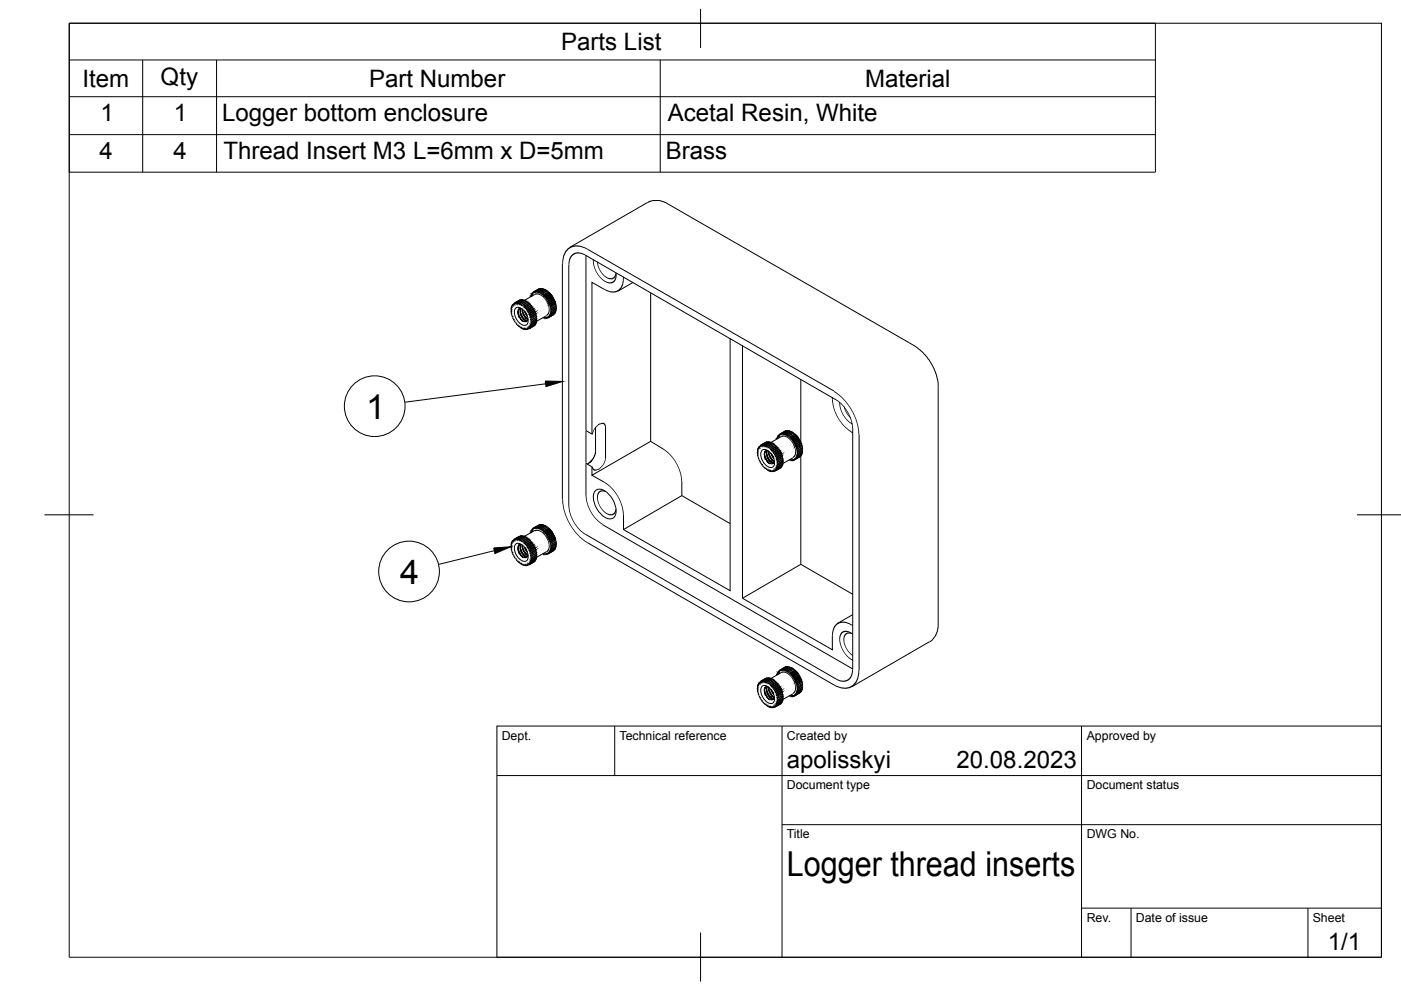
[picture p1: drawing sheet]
<svg xmlns="http://www.w3.org/2000/svg" width="297mm" height="210mm" viewBox="0 0 297 210" stroke-linecap="round" stroke-linejoin="round" font-family="sans-serif">
<g fill="none" stroke="#000" stroke-width=".21">
<path d="M14.7 4.9h230.3v31.6h-230.3zM14.7 4.9h278.2v198.1M14.7 4.9v198.1h278.2M14.7 12.7h230.3M30.3 12.7v23.8M45.9 12.7v23.8M140 12.7v23.8M148.5 1.9v8.3M14.7 20.5h230.3M14.7 28.5h230.3M119.2 55.9v50M119.3 55.9a3.3 3.3 0 0 1 2.9-3.8l1.5 .3 .9 .5 52.2 30"/>
<path d="M120.6 56.1v51.1M120.6 56.1a2.14 2.14 0 0 1 1.1-2.2 2.14 2.14 0 0 1 2.4 .2l53.1 30.7a7.8 7.8 0 0 1 3.6 6.1M120.8 52.4l16.6-9.5a4.3 4.3 0 0 1 4.3 .4l52.2 30 1.3 1 1.8 2.1 1.1 1.8 .8 2.8v51.3a4.1 4.1 0 0 1-1.9 3.8l-16.5 9.5M124.2 54.1v37.2l1.3 .7v-32.1l2.7 1.5a2.41 2.41 0 0 0 2.8 .3 2.41 2.41 0 0 0 1.2-2.6M125.8 55a5.2 5.2 0 0 0 3.2 4.9 1.56 1.56 0 0 0 1.6-2.1M126.7 55.5a3.8 3.8 0 0 0 2.9 3.6 1.13 1.13 0 0 0 1-1.2M132.2 58.7v.4M134.2 59.9l-3.2 1.8M108.3 65.4l.2 .1h-.2h.1M108.3 66.3l.2 .2-.1 .1 .1-.1M108.4 65.9l.1 .2-.2 .1 .1-.1M108.4 65.7l.1 .2h-.2l.1-.1"/>
<path d="M108.4 66.3h.1M108.4 65l.1 .3h-.2l.2-.1M108.4 66.6l.2 .2-.1 .1M108.4 65.3v.1M108.4 66.6l.1 .1M108.5 65.1h.1M108.5 64.9l.1 .2-.2-.1M108.5 67l.2 .2h-.1M108.5 65h-.1M108.5 66.9l.1 .1M108.6 64.6l.1 .3-.2-.1 .2-.1M108.6 64.8v.1"/>
<path d="M108.7 67.4l.1 .1-.1 .2M108.7 67.3v.1M108.7 64.4l.1 .3-.1-.1 .1-.1M108.8 67.6l.1 .1M108.8 67.7h.2l-.1 .3M108.9 64.5h-.1M109 68v.1M109 68.1h.2l.1 .3M109.1 64.4h-.1M109.2 65.5a1.29 1.29 0 0 1 2 .5 2.59 2.59 0 0 1 .6 2.7 1.29 1.29 0 0 1-2-.6 2.59 2.59 0 0 1-.6-2.6zM109.2 68.4h.2l.1 .3M109.3 64.3h-.1"/>
<path d="M109.4 68.7h.2v.2M109.5 64.3h.1M109.7 68.9v.1M109.7 69l.1-.1 .1 .3M109.7 64.3h.1M109.8 66.1l.3 1 .4 .6 .5 .5M109.9 69.1l.1 .1M109.9 69.2l.2-.1 .2 .3M109.9 69.2h.2M110 64.3v.1M110.1 67.3l-.3-.7a1.11 1.11 0 0 1 .4-1.1h-.1a1.86 1.86 0 0 0 .7 2.5l.1 .1M110.1 63.7l-1.3 .7 .2 .2v-.2"/>
<path d="M110.2 63.7h-.1M110.2 64.4l.1 .1M110.3 65.8v.5l.4 .8 .8 .9M110.3 63.6l-1.1 .7v.2l-.2-.2 1.2-.6M110.3 69.4l.1 .2M110.4 63.6l-.1 .1M110.5 69.5v.1M110.5 64.6h.1M110.5 63.5l-1.1 .7v.2l-.2-.2 1.2-.6M110.5 69.6l.1-.2 .1 .3M110.6 69.5l-.1 .1M110.6 63.6h.1"/>
<path d="M110.7 65.5a.57 .57 0 0 0-.9 .5 2 2 0 0 0 1.8 2.2l.3-.6M110.7 65.5v.6l.2 .6a1.52 1.52 0 0 0 1.1 1M110.7 69.7h.1M110.8 65.5l.3 1.3 .9 .9h-.1a2.37 2.37 0 0 1-1.1-2.2zM110.8 63.5l-1.1 .7v.2l-.2-.2 1.1-.7 .1 .1M110.8 64.7l.1 .1M110.8 63.6h.1M110.9 69.7l-.1 .1 .1-.2 .1 .3M111 69.8h.1M111 64.9l.1 .1M111.1 63.7h.1M111.1 63.6l-1.3 .8v-.2l1.1-.7v.2"/>
<path d="M111.2 65.9l.7 1.3M111.2 63.7l2.2-1.3a2.24 2.24 0 0 1 2.5 1.5 2.24 2.24 0 0 1 0 2.9M111.2 69.8l-.2 .1M111.3 66.1l.5 .9M111.3 65.2l.1 .1M111.3 69.8l-.2-.2-.1 .3M111.3 63.8h.1M111.4 63.7l-1.3 .8-.1-.2 1.1-.7 .1 .2M111.4 66.3l.3 .4M111.4 69.9v-.2l.1 .2M111.5 69.9v-.2l.3 .2M111.5 69.9h.2"/>
<path d="M111.6 65.5h.1M111.6 69.9h-.1M111.7 63.9l-1.4 .7v-.2l1.1-.7 .1 .2M111.8 65.8h.1M111.8 64.1l-.1-.2-1.2 .6 .1 .3 .2-.1M111.8 69.8h-.1M111.9 68a1.76 1.76 0 0 1-1.6-1.6l.1-1-.1 .2v1.1l.8 1.1 .7 .3M111.9 64l-1.1 .7M111.9 64.1h.1M112 69.8l-.2-.2v.3M112 69.8l-.2 .1M112 66.1v.1"/>
<path d="M112 69.7v.1M112 66.1v.2l.2 .1 1.1-.7-.2-.1-1.1 .7M112.1 64.3h.1M112.2 66.4v.1M112.2 69.6h-.1M112.2 64.2l-1.3 .8v-.3l1.1-.7v.3M112.3 64.5l-.1-.2-1.1 .7v.2l1.4-.8-1.4 .8M112.3 66.8h.1M112.4 69.4l-.1 .1M112.4 66.8l-.1 .2 .2 .1 1.2-.7-.3-.1-1.1 .7M112.4 64.5l.1 .1M112.5 67.1v.1"/>
<path d="M112.5 69.2v.1M112.6 64.8l-.1-.3-1.1 .7v.3l1.3-.7-1.3 .7M112.6 62.7v.2M112.6 62.9l-.1 .1M112.6 67.4v.1M112.6 69v.1M112.6 62.6v.1M112.6 62.4l.2 .3-.2-.1 .1-.1M112.6 67.8l.1 .1M112.6 68.7v.1M112.7 64.8v.1M112.7 68.1v.1"/>
<path d="M112.7 68.4v.1M112.7 65v-.2l-1.1 .7v.2l1.3-.7-1.3 .7M112.7 62.4h.1M112.8 62.2l.2-.1v.2zM112.8 62.2l.1 .3-.3-.2h.2M112.9 62.2h-.1M112.9 65.1v.1M113 65.4v-.3l-1.2 .9 .2 .1 1.1-.7-1.3 .6M113 62v.1M113.1 65.4v.1M113.1 65.6l.1-.1-1.2 .6M113.2 61.9v.1"/>
<path d="M113.3 65.7v.1M113.3 68.9l-.1 .1M113.3 69l-1.2 .7-.1-.2v.3l1.1-.7M113.3 66l.1-.2-1.2 .7-.1 .1 .3 .1 1.1-.6-.2-.1-1.2 .6M113.4 66.3l.2-.2-1.2 .7M113.4 66.1l.1 .1M113.4 61.9h.1M113.5 68.8h-.1M113.5 68.8l-1.2 .7-.2-.1 .1 .3 1.2-.7-.1-.1M113.6 68.6v-.1l.1 .1-1.2 .7M113.6 66.6h.1l-1.3 .7 .2 .1 1.1-.6-.1-.2-1.2 .7M113.6 66.4v.1"/>
<path d="M113.7 68.7l-1.2 .7-.2-.2 .1 .3 1.1-.7M113.7 67.3l.1 .2-1.1 .7-.1-.3M113.7 66.8v.1M113.7 61.8h-.1M113.7 68.3v.1M113.7 68.4l-1.1 .7-.2-.1 .1 .3M113.7 66.9l-1.2 .8 .1 .1 1.2-.6-.1-.2M113.7 67.9l.1 .2-1.2 .7M113.7 67.1l.1 .1M113.7 68.1h.1M113.8 67.4v.1M113.8 67.8h.1"/>
<path d="M113.8 68.2l-1.2 .6h-.1l.1 .2 1.1-.7M113.8 67.9l-1.2 .6v.3M113.8 67.6l-1.2 .7 .1 .1 1.1-.6-.1-.1M113.8 67.2l-1.2 .7M113.9 61.8h.1M114.1 61.9h.1M114.2 61.2l-1.1 .7v.3l-.1-.2 .1-.1M114.3 61.3v.1M114.4 62h.1M114.5 61.1l-1.2 .7 .1 .3-.3-.2 1.2-.7M114.5 61.3h.1M114.7 62.1v.1"/>
<path d="M114.8 61.1l-1.1 .7 .1 .2v-.2l1.2-.7M114.8 61.1l-1.2 .7v.3l-.2-.3 1.2-.6M114.8 61.1v.1M114.8 61.2h-.1M114.9 62.3h.1M115 61.2v.1M115 61.1l-1.1 .7 .2 .3v-.3l1.2-.6M115 61.1l.1 .1M115.1 67.3l.1 .1M115.1 67.3h.1M115.2 62.5l.1 .1M115.2 61.3h.1"/>
<path d="M115.3 67.4v-.2l.1 .3M115.4 67.4h.1M115.5 62.7v.1M115.5 61.4h.1M115.5 61.3l-1.3 .9v-.3l1.1-.7v.2M115.6 67.4l-.1 .1v-.3l.2 .3M115.7 63l.1 .1M115.7 67.4h.1M115.8 61.5v.1M115.8 61.4l-1.3 .8-.1-.2 1.2-.7 .1 .2M115.9 67.4l-.1 .1v-.3l.1 .3M115.9 63.3l.1 .1"/>
<path d="M115.9 67.2l.2 .2-.2 .1zM115.9 66.9l-2.1 1.2M115.9 67.4h.1M116 61.6l-1.2 .8-.1-.2 1.2-.7v.2M116 61.7h.1M116.1 63.6l.1 .1M116.2 67.3h-.1M116.3 61.9l.1 .1M116.3 64h.1M116.3 67.1v.1M116.4 61.8l-1.4 .8v-.3l1.1-.6 .1 .2M116.4 62.2l-1.1 .6v-.2l1.1-.7v.3l.2-.1-1.3 .7"/>
<path d="M116.5 64.3v.1M116.5 67h.1M116.6 62.1v.1M116.6 64.6l.1 .1M116.6 66.8h.1M116.7 62.4l-1.2 .6v-.2l1.2-.6v.2l.2-.1-1.4 .7M116.7 65v.1M116.7 66.5v.1M116.8 65.3v.1M116.8 66.3v.1M116.8 62.4l.1 .1M116.8 65.7v.1"/>
<path d="M116.8 66v.1M116.9 62.7l-1.1 .6v-.2l1.2-.7-.1 .3h.2l-1.3 .6M117 62.7l.1 .1M117.1 62.9l-1.2 .7 1.2-.8 .2 .2-1.4 .6M117.2 63l.1 .1M117.3 63.3l-1.2 .6 .1-.1 1.2-.7-.1 .2h.2l-1.1 .7-.3-.1M117.4 63.4l.1 .1M117.4 66.6h.1M117.5 63.6l-1.2 .7 .1-.2 1.1-.7v.2l.1 .1-1.1 .7-.2-.1M117.5 66.6l-1.1 .7-.3-.1 .1 .2 1.1-.7M117.6 63.7v.1M117.6 66.4h.1"/>
<path d="M117.6 63.9l-1.2 .6 .1-.1 1.2-.6-.1 .1 .2 .1-1.2 .7-.2-.2M117.6 66.3l.1 .1-1.2 .7-.1-.3 .2 .1 1.2-.6M117.6 66.5l-1.1 .7-.2-.2 .1 .2 1.1-.6M117.7 64.3l-1.2 .6 1.3-.8-.1 .2 .2 .1-1.1 .6-.3-.1M117.7 64.1h.1M117.7 66.2h.1M117.8 64.4v.1M117.8 66h.1M117.9 66.1l-1.2 .6-.2-.1 .2 .3 1.1-.8M117.9 64.9l.1 .1-1.1 .7-.2-.2 1.3-.6M117.9 65.2l.2 .2-1.2 .7-.2-.2 1.4-.7M117.9 64.4l-1.3 .8 .2 .2 1.2-.7-.2-.2"/>
<path d="M117.9 64.7v.1M117.9 65.7v.1M117.9 65.1v.1M117.9 65.4v.1M118 65.8l-1.2 .7-.2-.1 .2 .2 1.1-.7M118 65.5l-1.3 .6 .2 .3 1.1-.7-.1-.2M138 62.1v31.5l-12.5 7.2v-1.8l-1.3-.8M154.8 71.7v53.5l-22.6-12.9v-3.2M157.4 73.3v53.5l19.1 11v-3.1M115.7 81.4l-29.8 3.9M124.2 91.5v6.6M124.2 98.2v6.9"/>
<path d="M124.3 98.1v.1M124.3 91.4v.1M125.6 99a.67 .67 0 0 0 .4 .6 .67 .67 0 0 0 .7-.1M126.3 90.5v5.6l-.7 1.5-1.1 .8M126.8 90.2a2.77 2.77 0 0 0-1.2 1.9M127.2 89.8l-.4 .3M127.2 99.3l-.4 .3M127.2 89.9l.4-.1 .6 .1 .2 .7M128.4 97.2a2.75 2.75 0 0 1-1.2 2.1M128.4 90.5v6.7M138 93.6a12 12 0 0 1 5.1 4.1 8.5 8.5 0 0 1 1.4 4.3l.1 3.1 10.2 5.9M160.6 95.4l.1 .3h-.1v-.1"/>
<path d="M160.6 95.8l.1 .2h-.2l.1-.1M160.6 96.1l.1 .2-.1 .1v-.1M160.6 96.4l.1 .2-.1 .1 .1-.1M160.6 96.1v.1M160.6 95.8h.1M160.6 96.4v.1M160.6 95.2l.1 .2h-.1M160.6 96.8l.2 .2h-.1M160.6 95.5v.1M160.7 96.7v.1M160.7 95.2v.1M160.7 94.9l.1 .3-.1-.1"/>
<path d="M160.7 97.1l.2 .2-.1 .1M160.7 95.3l-.1 .1M160.8 97.1v.1M160.8 94.8l.2 .2-.3-.1M160.8 95h.1M160.9 97.5l.2 .1-.1 .1M160.9 94.8l-.2 .1M160.9 97.4v.1M161 94.8h-.1M161 94.6l.1 .2-.2-.1zM161 97.8l.2 .1-.1 .2M161.1 94.6v.1"/>
<path d="M161.2 98.1l.1 .1M161.2 94.4v.3l-.1-.1 .1-.1M161.2 98.2h.2v.2M161.3 94.5v.1M161.4 98.6l.3-.1-.1 .2M161.4 98.4l.1 .1M161.5 95.6a1.29 1.29 0 0 1 2 .6 2.59 2.59 0 0 1 .6 2.6 1.29 1.29 0 0 1-2.1-.5 2.59 2.59 0 0 1-.5-2.7zM161.5 94.5h.1M161.7 98.8h.1v.3M161.7 98.7v.1M161.8 94.4h-.1M161.9 99l.1 .1"/>
<path d="M161.9 99.1h.2l.1 .2M162 94.4h.1M162.1 96.2l.2 1 .5 .7 .5 .4M162.2 99.3h.1M162.2 99.3l.1-.1 .2 .3M162.2 94.5h.1M162.3 95.6l-.2 .3v1l.2 .5M162.3 93.8l-1.1 .6M162.3 99.2l-.1 .1M162.4 97.4l.5 .6a.75 .75 0 0 0 1.1 .1l.1-.3M162.4 95.5l-.1 .2a1.92 1.92 0 0 0 .5 2.4l.3 .1M162.4 93.8l-1.2 .6"/>
<path d="M162.4 93.8v.1M162.5 94.6h.1M162.6 95.9v.5l.2 .6 .5 .7 .4 .4M162.6 93.7l-1.2 .6v.3l-.2-.2M162.6 99.5l-.1 .1 .1-.2 .1 .3M162.6 93.8h.1M162.7 99.7h.1M162.7 94.7h.1M162.8 93.7l-1.1 .6v.3l-.2-.3 1.1-.6h.1M162.8 99.7v.1v-.2l.1 .2M162.9 93.7l-.1 .1M162.9 95.6a.57 .57 0 0 0-.9 .5l.4 1.3"/>
<path d="M162.9 95.6v.3a2.43 2.43 0 0 0 1.3 2M163 99.8v.1M163 95.6a2.25 2.25 0 0 0 1.2 2.2l-.9-1-.3-1.1M163 93.7l-1.1 .6v.3l-.2-.3 1.1-.6h.1M163 94.9h.1M163.1 93.8h.1M163.2 99.8l-.2 .1 .1-.2 .2 .2M163.3 93.7l-1.2 .9-.1-.3 1.1-.6 .1 .1M163.3 95.1h.1M163.3 93.8h.1M163.4 96l.7 1.3M163.4 99.9l-.1 .1 .1-.2 .1 .2"/>
<path d="M163.4 93.8l2.2-1.2a2.24 2.24 0 0 1 2.6 1.4 2.24 2.24 0 0 1 0 3M163.5 100h.1M163.5 96.2l.5 .9M163.5 95.3l.1 .1M163.6 93.9h.1M163.6 93.8l-1.3 .9-.1-.3 1.2-.7v.2M163.7 96.4l.2 .5M163.7 94v-.2l-1.2 .7 .1 .3 1.3-.8M163.7 99.9l-.2 .1M163.8 95.6l.1 .1M163.8 100h-.1M163.8 94l.1 .1"/>
<path d="M163.9 99.9l-.1 .1M164 95.9l.1 .1M164 94.2l-.1-.2-1.1 .7v.2l1.3-.7 .1 .1M164 99.8l.2 .1-.2 .1zM164 96.1l1.4-.6-1.2 .7M164 100h.1M164.1 98.1h-.3l-.4-.2-.5-.6a1.98 1.98 0 0 1-.2-1.8l-.2 .3v.7l.3 .7 .6 .8 .6 .2M164.2 96.2l.1 .1M164.2 99.9h.1M164.4 94.3l-1.3 .8v-.3l1.1-.6 .1 .2M164.4 94.4l.1 .1M164.4 96.5l.1 .1"/>
<path d="M164.4 99.7v.1M164.5 96.6l-.1 .2 .2 .1 1.1-.7-.1-.1-1.2 .7M164.5 94.7v-.3l-1.1 .7v.2l1.3-.7-1.3 .7M164.6 96.9v.1M164.6 99.6h.1M164.6 94.6l.1 .1M164.7 97.2v.1M164.7 99.4h.1M164.8 99.2h-.2l.1 .2M164.8 94.9l-.1-.2-1.1 .6v.3l1.4-.8-1.4 .8M164.8 92.8l.1 .2M164.8 93v.1"/>
<path d="M164.8 97.6v.1M164.8 99.1v.1M164.9 92.8h-.1M164.9 92.9l-.1 .1M164.9 92.6l.1 .2-.2-.1 .2-.1M164.9 92.5l.1-.1 .1 .2zM164.9 97.9v.1M164.9 98.9h.1M164.9 94.9l.1 .1M164.9 98.3v.1M164.9 98.6v.1M165 95.2v-.3l-1.1 .7v.3l1.2-.7"/>
<path d="M165 92.5l-.1 .1M165.1 92.3v.1M165.1 95.2l.1 .1M165.1 95.2l-1.2 .7M165.2 95.5v-.2l-1.2 .6 .2 .3M165.3 92.2l-.3 .1 .2 .2-.1-.3M165.3 95.5l.1 .1M165.4 95.8l.1-.2-1.2 .7-.1 .1 .3 .1 1.1-.6-.2-.1-1.2 .6M165.5 92.1h-.1M165.5 99.1l.1 .1-1.1 .6-.1-.3 .1 .2M165.5 95.9l.1 .1M165.6 99.2l-1.2 .6-.2-.1 .1 .2 1.1-.7"/>
<path d="M165.6 96.1v-.2l-1.1 .7M165.6 96.4l.2-.1-1.3 .8 .2 .1 1.2-.7-.3-.1-1.1 .7M165.7 96.2v.1M165.7 92h-.1M165.7 98.9v.1M165.7 99l-1.2 .7M165.8 96.8l.1-.2-1.3 .9 .2 .1 1.2-.6-.2-.2-1.2 .7M165.8 98.7h.1l-1.2 .7M165.8 96.6v.1M165.8 98.7v.1M165.9 98.8l-1.2 .7-.2-.2 .1 .3 1.1-.7M165.9 97.1l.2 .2-1.2 .7"/>
<path d="M165.9 96.9v.1M165.9 92h.1M165.9 98.5h.1M166 97l-1.3 .7 .2 .3M166 98.6l-1.2 .6M166 97.3h.1M166 98.2v.1M166 97.6v.1M166 97.9v.1M166.1 98.3l-1.2 .7-.2-.1 .2 .3 1.1-.7-.1-.1M166.1 98l-1.1 .7h-.3l.2 .2 1.2-.7-.1-.1M166.1 97.7l-1.3 .7 .2 .2 1.1-.7-.1-.1"/>
<path d="M166.1 97.4l-1.3 .7 .2 .2 1.1-.7-.2-.1M166.1 92h.1M166.4 92h.1M166.5 91.4l-1.1 .6v.3l-.2-.2 .2-.1M166.6 91.4h-.1M166.6 92.1h.1M166.7 91.3l-1.1 .7v.2l-.2-.2 1.2-.6M166.8 91.3h-.1M166.9 92.2l.1 .1M167 91.3l-1.1 .7 .2 .1v-.1l1.1-.7M167 91.3l-1.2 .7v.1l-.2-.1 1.2-.6M167 91.3l.1 .1"/>
<path d="M167 91.3h.1M167.2 92.4v.1M167.2 91.3h.1M167.3 97.5l.1 .1M167.4 97.5h.1M167.4 92.6l.1 .1M167.5 91.3v.1M167.5 91.3l-1.2 .7-.1 .2-.1-.2 1.1-.7 .1 .1M167.6 91.5l-.1-.1-1.1 .6 .1 .3 .1-.3 1.2-.5M167.6 97.6l-.1-.2 .2 .2M167.6 97.5h.1M167.7 92.9h.1"/>
<path d="M167.7 91.4l.1 .1M167.8 97.6v-.2l.1 .2M167.9 93.1l.1 .1M168 97.5h-.1M168 91.6h.1M168 91.5l-1.3 .9v-.3l1.1-.6 .1 .1M168.1 97.6h-.1v-.2l.2 .2M168.2 93.4v.1M168.2 97.4l.1 .2h-.1zM168.2 97l-2.1 1.2M168.2 97.5h-.1M168.3 91.7l-1.3 .9-.1-.3 1.2-.7 .1 .2"/>
<path d="M168.3 91.7v.1M168.3 91.8l-1.1 .7v.2l1.4-.7M168.3 91.8l.1 .2M168.4 93.8h.1M168.4 97.4h-.1M168.5 92h.1M168.6 94.1v.1M168.6 97.3h-.1M168.7 92.3l-1.2 .6v-.3l1.1-.6 .1 .3 .2-.1-1.4 .7M168.7 94.4l.1 .1M168.7 97.1v.1M168.8 92.2l.1 .1"/>
<path d="M168.9 94.8v.1M168.9 96.9l-.1 .1M168.9 92.5l-1.1 .6v-.2l1.1-.6v.2h.2l-1.3 .6M169 95.1v.1M169 96.7l-.1 .1M169 95.5v.1M169 96.4v.1M169 92.5h.1M169.1 95.8v.1M169.1 96.1v.1M169.1 92.8l-1.1 .7v-.3l1.2-.6-.1 .2h.3l-1.4 .7M169.3 92.8h.1"/>
<path d="M169.4 93.1l-1.2 .6 1.2-.8 .1 .2-1.3 .6M169.5 93.1v.1M169.5 93.4l-1.2 .7 .1-.3 1.2-.6-.1 .2 .2 .1M169.7 93.4v.1M169.7 96.6h-.1M169.7 93.7l-1.2 .6 1.3-.7-.1 .1 .2 .1-1.1 .7-.3-.2M169.7 96.8l-1.2 .6-.2-.1 .1 .3 1.1-.7M169.7 93.5l-1.4 .6M169.8 80.4v13.3M169.8 96.6v23M169.8 93.8l.1 .1M169.8 96.4v.1"/>
<path d="M169.9 94l-1.2 .7 1.3-.8-.1 .1 .1 .2-1.1 .6-.2-.1M169.9 96.6l-1.2 .7-.2-.2 .1 .3 1.2-.7M170 94.3l-1.2 .7 1.2-.8v.1l.1 .2-1.1 .7-.2-.2M170 94.1v.1M170 96.2l-.1 .1M170 96.4l-1.1 .6h-.2l.1 .2 1.2-.7-.1-.1M170 95.9l.1 .2-1.1 .7-.1-.3 1.3-.6M170 96.3v.1M170.1 94.5v.1M170.1 96l-.1 .1M170.1 96.2l-1.2 .7-.1-.1 .1 .2 1.1-.6M170.1 94.6l-1.2 .7 .1 .2 1.2-.7-.2-.1"/>
<path d="M170.1 95l.1 .2M170.1 94.8v.1M170.1 95.7v.1M170.2 95.1v.1M170.2 95.4v.1M170.2 94.9l-1.3 .8 .2 .2 1.1-.7M170.2 95.3l-1.3 .6 .2 .3 1.1-.7-.1-.2M170.2 95.6l-1.3 .7 .1 .2 1.2-.6-.1-.2M176.5 84.3v.4M176.5 84.7a8.7 8.7 0 0 0 4 6.8M176.8 83a11.6 11.6 0 0 1 5.3 9.1M178 85.2a5.3 5.3 0 0 0 2.8 4.7"/>
<path d="M179 86.2l.5 1.3 .9 1.1M180.5 91.5l.3 .3M180.8 90.9v51M182.1 92.1v50.1M9.4 109.1h10.4M104.8 116.8l-11.7 2.8M108.3 115.4l.2 .2h-.2l.1-.1M108.3 116l.2 .2-.2 .1 .1-.1M108.3 116.3l.2 .2-.1 .1 .1-.1M108.4 116v.1M108.4 115.7l.1 .2h-.2l.1-.1M108.4 116.3v.1"/>
<path d="M108.4 115.1l.1 .2h-.2l.2-.1M108.4 116.7l.2 .2h-.1M108.4 115.4h.1M108.4 116.6l.1 .1M108.5 115.1v.1M108.5 114.9l.1 .3-.2-.1M108.5 117l.2 .2-.1 .2M108.5 115l-.1 .1M108.5 117l.1 .1M108.6 114.7l.1 .2-.2-.1 .2-.1M108.6 114.9h.1M108.7 117.4l.1 .1-.1 .2"/>
<path d="M108.7 117.3v.1M108.7 114.5l.1 .2h-.1l.1-.1M108.8 117.7l.1 .1M108.8 117.8l.2 .1-.1 .1M108.9 114.5l-.1 .1M109 118v.1M109 118.1h.2l.1 .3M109.1 114.4l-.1 .1M109.2 115.5a1.29 1.29 0 0 1 2 .5 2.59 2.59 0 0 1 .6 2.7 1.29 1.29 0 0 1-2-.5 2.59 2.59 0 0 1-.6-2.7zM109.2 118.5h.2l.1 .2M109.3 114.4h-.1M109.4 118.7h.2v.3"/>
<path d="M109.5 114.3h.1M109.7 118.9v.1M109.7 119.1l.1-.1 .1 .2M109.7 114.3h.1M109.8 116.1l.4 1.2 .8 .9M109.9 119.2h.1M110 114.4h.1M110.1 117.4l-.3-.8a.92 .92 0 0 1 .4-1.1l-.1 .1a1.95 1.95 0 0 0 .6 2.4l.2 .2M110.1 113.7l-1.3 .8 .2 .2v-.3M110.1 119.2l-.2 .1 .2-.2 .1 .3M110.2 113.7l-.1 .1M110.2 119.4h.1"/>
<path d="M110.2 114.5h.1M110.3 115.8v.5l.4 .8 .8 .9M110.3 113.6l-1.1 .7v.3l-.2-.3 1.2-.6M110.3 119.4v.1v-.1l.1 .2M110.4 113.7h-.1M110.5 119.6h.1M110.5 114.6h.1M110.5 113.6l-1.1 .6v.3l-.2-.2 1.2-.7M110.5 119.6l.1-.1 .1 .2M110.6 119.6h-.1M110.6 113.6h.1M110.7 115.5a.57 .57 0 0 0-.9 .5 2 2 0 0 0 1.8 2.2l.3-.5"/>
<path d="M110.7 115.5v.6l.2 .6a1.45 1.45 0 0 0 1.1 1.1M110.7 119.7h.1M110.8 115.6l.3 1.3 .9 .9-.1-.1a2.37 2.37 0 0 1-1.1-2.1zM110.8 113.6l-1.1 .6v.3l-.2-.3 1.1-.6h.1M110.8 114.8h.1M110.8 113.7h.1M110.9 119.7l-.1 .1 .1-.2 .1 .3M111 119.8h.1M111 115h.1M111.1 113.7h.1M111.1 113.6l-1.3 .9v-.3l1.1-.6v.1M111.2 116l.7 1.2"/>
<path d="M111.2 119.8l-.2 .1M111.3 116.1l.5 1M111.3 115.2l.1 .1M111.3 119.9l-.2-.2-.1 .2M111.3 113.8h.1M111.4 113.7l-1.3 .9-.1-.3 1.1-.7 .1 .2M111.4 116.3l.3 .5M111.4 119.9v.1v-.3l.1 .3M111.6 115.5v.1M111.6 119.9h-.1M111.7 114l-1.4 .7v-.3l1.1-.6 .1 .2M111.7 119.9l-.2 .1"/>
<path d="M111.8 115.8v.1M111.8 114.1l-.1-.2-1.2 .7 .1 .2 .2-.1M111.8 119.9l-.3-.2v.3M111.8 119.6l.2 .2-.2 .1zM111.8 119.8l-.1 .1M111.9 118a1.75 1.75 0 0 1-1.6-1.7l.1-.9-.1 .7a2.21 2.21 0 0 0 1.5 2M111.9 114.1l-1.1 .6M111.9 114.1h.1M112 116.1v.1M112 119.8h.1M112 116.2v.1l.2 .1 1.1-.6-.2-.1-1.1 .6M112.1 114.3l.1 .1"/>
<path d="M112.2 116.4v.1M112.2 119.6l-.1 .1M112.2 114.2l-1.3 .8v-.3l1.1-.6v.2M112.3 114.6l-.1-.3-1.1 .7v.2l1.4-.7-1.4 .7M112.3 116.8l.1 .1M112.4 119.5h-.1M112.4 116.9l-.1 .1 .2 .1 1.2-.6-.3-.2-1.1 .7M112.4 114.5l.1 .1M112.5 117.1v.1M112.5 119.3h.1M112.6 114.8l-.1-.2-1.1 .6v.3l1.3-.7-1.3 .7M112.6 112.7v.3"/>
<path d="M112.6 113l-.1 .1M112.6 117.5v.1M112.6 119v.1M112.6 112.7v.1M112.6 112.5l.2 .2-.2-.1h.1M112.6 117.8l.1 .1M112.6 118.8h.1M112.7 114.8v.1M112.7 118.2h.1M112.7 118.5v.1M112.7 115.1v-.2l-1.1 .6v.3h.2l1.1-.7-1.3 .7M112.8 112.2l.2-.1v.3z"/>
<path d="M112.8 112.3l.1 .2h-.3l.2-.1M112.9 112.3l-.1 .1M112.9 115.1v.1M113 115.4v-.2l-1.1 .6-.1 .3 1.3-.7-1.3 .7M113 112.2h.1M113.1 115.4v.1M113.1 115.7l.1-.2-1.2 .7M113.2 112.1h.1M113.3 115.8v.1M113.3 119h-.1M113.3 119.1l-1.2 .6-.1-.1v.2l1.1-.7M113.3 116l.1-.2-1.2 .7-.1 .2 .3 .1 1.1-.7-.2-.1-1.2 .7"/>
<path d="M113.4 112.5a2.24 2.24 0 0 1 2.5 1.5 2.24 2.24 0 0 1 0 2.9l-2.1 1.2M113.4 116.3l.2-.1-1.2 .7M113.4 112.5l-2.2 1.2M113.4 116.1l.1 .1M113.4 112h.1M113.5 118.8h-.1M113.5 118.9l-1.2 .7-.2-.1 .1 .2 1.2-.6-.1-.1M113.6 118.7v-.2l.1 .1-1.2 .7M113.6 116.7l.1-.1-1.3 .8 .2 .1 1.1-.6-.1-.2-1.2 .7M113.6 116.5v.1M113.7 118.7l-1.2 .7-.2-.1 .1 .3 1.1-.8M113.7 117.4l.1 .1-1.1 .7-.1-.2"/>
<path d="M113.7 116.8v.1M113.7 112h-.1M113.7 118.4h.1M113.7 118.5l-1.1 .6h-.2l.1 .2M113.7 116.9l-1.2 .8 .1 .2 1.2-.7-.1-.2M113.7 118l.1 .1-1.2 .7M113.7 117.2h.1M113.7 118.1v.1M113.8 117.5v.1M113.8 117.8v.1M113.8 118.2l-1.2 .7-.1-.1 .1 .3 1.1-.7v-.1M113.8 118l-1.1 .6-.1-.1v.3"/>
<path d="M113.8 117.6l-1.2 .7 .1 .2 1.1-.6-.1-.2M113.8 117.3l-1.2 .7M113.9 112h.1M114.1 112h.1M114.2 111.4l-1.1 .5v.3l-.1-.2 .1-.1M114.3 111.3l-1.2 .6 .3 .2-.1-.2 1.2-.6M114.3 111.4h.1M114.4 112.1h.1M114.5 111.3h.1M114.7 112.2v.1M114.8 111.2l-1.1 .7 .1 .2v-.2l1.2-.7M114.8 111.2l-1.2 .7v.2l-.2-.2 1.2-.6"/>
<path d="M114.8 111.2v.1M114.8 111.3h-.1M114.9 112.4l.1 .1M115 111.3h.1M115 111.2l-1.1 .7 .2 .2v-.2l1.2-.6M115 111.2l.1 .2M115.1 117.4h.1M115.1 117.4l.1 .1M115.2 112.6l.1 .1M115.2 111.3l.1 .1M115.3 117.4v.1v-.2l.1 .2M115.4 117.5h.1"/>
<path d="M115.5 112.9h.1M115.5 111.4l.1 .1M115.5 111.4l-1.3 .8v-.3l1.1-.6v.1M115.6 117.4l-.1 .1v-.1l.2 .1M115.7 113.1l.1 .1M115.8 111.6h.1M115.8 111.4l-1.3 .9-.1-.3 1.2-.6 .1 .1M115.9 117.4l-.1 .1v-.2l.1 .2M115.9 113.4l.1 .1M115.9 117.3l.2 .1-.2 .1zM115.9 111.7v-.2l-1.2 .7 .1 .3 1.2-.8M115.9 117.5h.1"/>
<path d="M116 111.7l.1 .1M116.1 113.7l.1 .1M116.2 117.4h-.1M116.3 111.9l.1 .1M116.3 114.1l.1 .1M116.3 117.3h.1M116.4 111.9l-1.4 .7v-.2l1.1-.7 .1 .2M116.4 112.2l-1.1 .7v-.3l1.1-.7v.3l.2-.1-1.3 .8M116.5 114.4v.1M116.5 117.1v.1M116.6 112.2h.1M116.6 114.8l.1 .1"/>
<path d="M116.6 116.9v.1M116.7 112.5l-1.2 .6v-.2l1.2-.7v.3l.2-.1-1.4 .7M116.7 115.1v.1M116.7 116.7h.1M116.8 115.5v.1M116.8 116.4v.1M116.8 112.4l.1 .1M116.8 115.8v.1M116.8 116.1v.1M116.9 112.7l-1.1 .7v-.3l1.2-.6-.1 .2h.2l-1.3 .7M117 112.7l.1 .1M117.1 113l-1.2 .6 .1-.1 1.1-.7 .2 .2-1.1 .7-.3-.1"/>
<path d="M117.2 113.1l.1 .1M117.3 113.3l-1.2 .7 .1-.2 1.2-.7-.1 .2 .2 .1-1.1 .7-.3-.1M117.4 113.4l.1 .1M117.4 116.6h.1M117.5 113.6l-1.2 .7 .1-.2 1.1-.6v.1l.1 .1-1.1 .7-.2-.1M117.5 116.7l-1.1 .7-.3-.2 .1 .2 1.1-.6M117.6 113.7v.1M117.6 114l-1.2 .7 1.3-.9-.1 .2 .2 .1-1.2 .6h-.2M117.6 116.5l-1.1 .7-.2-.2 .1 .3 1.1-.7M117.7 114.3l-1.2 .6 1.3-.8-.1 .2 .2 .1-1.1 .7-.3-.2M117.7 114.1l.1 .1M117.7 116.2v.1"/>
<path d="M117.8 116.3l-1.2 .7-.2-.1 .1 .2 1.2-.7-.1 .1M117.8 114.4v.1M117.8 116v.1M117.9 116.1l-1.2 .7-.2-.1 .2 .2 1.1-.7M117.9 115.2l.2 .2-1.2 .7-.2-.2 1.4-.7M117.9 114.6l-1.3 .6 .2 .2 1.2-.6-.2-.1M117.9 114.8v.1M117.9 115.7v.1M117.9 115.1v.1M117.9 115.4v.1M118 114.9l-1.3 .7 .2 .2 1.1-.6-.1-.2M118 115.8l-1.2 .7-.2-.1 .2 .3 1.1-.8"/>
<path d="M118 115.5l-1.3 .7 .2 .2 1.1-.6-.1-.2M119.3 105.9a11.6 11.6 0 0 0 5.3 9.2l52.2 30.1a3.3 3.3 0 0 0 4.7-.6l.5-1.5 .1-.9M120.6 107.2a7.8 7.8 0 0 0 3.5 6.1l53.1 30.7a2.15 2.15 0 0 0 2.5 .2 2.15 2.15 0 0 0 1.1-2.3M124.3 105.1a7.8 7.8 0 0 0 3.5 6.1M125.5 100.8a10.2 10.2 0 0 1 5.7 4.9 7.8 7.8 0 0 1 1 3.4M126.1 104.2a1.89 1.89 0 0 1 2.9 .5 4.4 4.4 0 0 1 1.3 4.9 1.89 1.89 0 0 1-2.8-.5 4.4 4.4 0 0 1-1.4-4.9zM127.8 111.3l53 30.5M128.4 104.2a1.22 1.22 0 0 0-1.4 .1 1.22 1.22 0 0 0-.3 1.4 4 4 0 0 0 2.6 3.4 1.09 1.09 0 0 0 1.3-1.1M144.6 105.1l-12.4 7.2M163.5 100l.1-.2 .2 .2M163.8 100v-.2l.1 .2M169.8 119.6l11 6.4"/>
<path d="M169.8 119.6l-12.4 7.2M287.7 109.1h9.3M180.7 134.4a1.22 1.22 0 0 0-1.4 .1 1.22 1.22 0 0 0-.4 1.4 4.5 4.5 0 0 0 1.9 3.1M180.8 134.4a1.5 1.5 0 0 0-1.7-.5 1.5 1.5 0 0 0-1 1.3 5.3 5.3 0 0 0 2.7 4.8M180.8 132.6a2.78 2.78 0 0 0-3.6 0l-.6 1.2-.1 .9M180.8 130.3l-3.2 1.9M130.3 153.9v10.5M160.6 145.6l.1 .1h-.1v-.1M160.6 145.8l.1 .3h-.2l.1-.1M160.6 146.1l.1 .2-.1 .1v-.1M160.6 146.5l.1 .2h-.1h.1M160.6 146.1v.1"/>
<path d="M160.6 145.8v.1M160.6 146.4v.1M160.6 145.2l.1 .3h-.1l.1-.1M160.6 146.8l.2 .2-.1 .1M160.6 145.5v.1M160.7 146.8v.1M160.7 145.3h.1M160.7 145l.1 .3-.2-.1M160.7 147.2l.2 .1-.1 .1M160.7 145.1l-.1 .1M160.8 147.1v.1M160.8 144.8l.2 .2h-.3l.2-.1"/>
<path d="M160.8 145v.1M160.9 147.6l.2 .1-.1 .1M160.9 147.5v.1M161 144.8l-.1 .1M161 144.6l.1 .3-.1-.2M161 147.8l.2 .1-.1 .3M161.1 144.7h.1M161.2 148.2h.1M161.2 148.3h.2v.2M161.3 144.6h.1M161.4 148.6h.3l-.1 .2M161.4 148.5l.1 .1"/>
<path d="M161.5 145.6a1.29 1.29 0 0 1 2 .6 2.59 2.59 0 0 1 .6 2.7 1.29 1.29 0 0 1-2.1-.6 2.59 2.59 0 0 1-.5-2.7zM161.5 144.5h.1M161.7 148.9h.1v.2M161.7 148.8v.1M161.8 144.5h-.1M161.9 149.1h.1M161.9 149.2l.2-.1 .1 .3M162 144.5h.1M162.1 146.2l.2 1 .5 .7 .5 .5M162.2 149.3v.1M162.2 149.4l.1-.1 .2 .3M162.2 149.4h.1"/>
<path d="M162.2 144.5h.1M162.3 145.6l-.2 .4v.9l.2 .6M162.3 143.9l-1.2 .7 .1 .2v-.3M162.4 145.6l-.1 .1a1.95 1.95 0 0 0 .6 2.5l.2 .1M162.4 143.9h.1M162.5 144.6h.1M162.6 146v.5l.3 .7 .8 1M162.6 143.8l-1.2 .7v.2l-.2-.2 1.2-.6M162.6 149.5l-.1 .1 .1-.1 .1 .3M162.6 143.8h.1M162.7 149.7l.1 .1M162.7 144.7l.1 .1"/>
<path d="M162.8 143.7l-1.1 .7v.2l-.2-.2 1.2-.6M162.8 149.7v.1v-.2l.1 .3M162.9 143.8h-.1M162.9 145.7a.57 .57 0 0 0-.9 .5 2.4 2.4 0 0 0 1.1 2M162.9 145.6v.3a2.27 2.27 0 0 0 1.3 2l-.1-.1a2.39 2.39 0 0 1-1.1-2.2M163 149.9h.1M163 145.7v.4l.3 .6a1.74 1.74 0 0 0 .9 1.1M163 143.7l-1.1 .7v.2l-.2-.2 1.1-.7 .1 .1M163 144.9l.1 .1M163.1 143.8h.1M163.2 149.9l-.2 .1 .1-.2 .2 .2M163.2 150h.1"/>
<path d="M163.3 143.8l-1.2 .8-.1-.2 1.1-.7 .1 .2M163.3 150l.1-.2 .1 .2M163.3 145.1l.1 .1M163.3 143.8l.1 .1M163.4 146.1l.7 1.2M163.4 143.9l2.2-1.3a2.24 2.24 0 0 1 2.6 1.5 2.24 2.24 0 0 1 0 2.9M163.4 150h-.1M163.5 150h.1M163.5 146.2l.5 1M163.5 150l.1-.1 .2 .1M163.5 150h.2M163.5 145.4h.1"/>
<path d="M163.6 143.9l.1 .1M163.6 143.9l-1.3 .8-.1-.2 1.2-.7v.1M163.7 146.5l.2 .4M163.7 144v-.1l-1.2 .6 .1 .3 1.3-.8M163.8 149.9l.1 .1h-.1zM163.8 145.6l.1 .1M163.8 150h-.1M163.8 144.1h.1M164 145.9l.1 .1M164 144.3l-.1-.3-1.1 .7v.3l1.3-.8 .1 .1M164 149.8l.2 .2h-.2zM164 146.1l1.4-.5-1.2 .6"/>
<path d="M164 150h.1M164.1 148.2h-.3l-.4-.3-.5-.6a1.98 1.98 0 0 1-.2-1.7l-.2 .2v.8l.3 .6 .6 .8 .6 .3M164.1 147.8l-.3 .5-.7-.1M164.2 146.3h.1M164.2 149.9h.1M164.4 144.4l-1.3 .7v-.2l1.1-.7 .1 .3M164.4 144.4l.1 .1M164.4 146.6l.1 .1M164.4 149.8h.1M164.5 146.7l-.1 .1 .2 .1 1.1-.7-.1-.1-1.2 .7M164.5 144.7v-.2l-1.1 .6v.3l1.3-.8-1.3 .8M164.6 146.9v.1"/>
<path d="M164.6 149.6v.1M164.6 144.7l.1 .1M164.7 147.3v.1M164.7 149.4v.1M164.8 149.3l-.2-.1 .1 .3M164.8 145l-.1-.3-1.1 .7v.2l1.4-.7-1.4 .7M164.8 142.8l.1 .2M164.8 147.6v.1M164.8 149.2h.1M164.9 142.8l-.1 .1M164.9 142.9l-.1 .2M164.9 142.6l.1 .2h-.2l.2-.1"/>
<path d="M164.9 148v.1M164.9 148.9v.1M164.9 145h.1M164.9 148.3v.1M164.9 148.6v.1M165 145.2v-.2l-1.1 .6v.3l1.2-.7M165 142.6h-.1M165.1 142.4v.3l-.2-.2h.1M165.1 145.3h.1M165.1 145.2l-1.2 .7M165.2 145.6v-.3l-1.2 .7 .2 .2M165.3 142.2l-.3 .1 .2 .2-.1-.2"/>
<path d="M165.3 145.6l.1 .1M165.4 145.8l.1-.2-1.2 .7-.1 .2 .3 .1 1.1-.7-.2-.1-1.2 .7M165.5 142.1h-.1M165.5 149.1l.1 .1-1.1 .6-.1-.3 .1 .2M165.5 145.9l.1 .1M165.6 149.2l-1.2 .7-.2-.2 .1 .3 1.1-.7M165.6 146.1v-.1l-1.1 .7M165.6 146.5l.2-.2-1.3 .9h.2l1.2-.6-.3-.1-1.1 .7M165.7 146.3h.1M165.7 142l-.1 .1M165.7 148.9v.1M165.7 149l-1.2 .7"/>
<path d="M165.8 146.8l.1-.1-1.3 .8 .2 .1 1.2-.6-.2-.2-1.2 .7M165.8 148.7l.1 .1-1.2 .7M165.8 153.9v49.1M165.8 146.6v.1M165.8 148.7v.1M165.9 148.9l-1.2 .6-.2-.1 .1 .2 1.1-.7M165.9 147.2l.2 .1-1.2 .7M165.9 147h.1M165.9 142h.1M165.9 148.5v.1M166 148.1l.1 .2-1.2 .6-.2-.2 1.4-.6M166 147.1l-1.3 .7 .2 .2"/>
<path d="M166 148.6l-1.2 .7M166 147.3v.1M166 148.2v.1M166 147.6v.1M166 147.9v.1M166.1 148.4l-1.2 .6-.2-.1 .2 .3 1.1-.7-.1-.1M166.1 147.8l-1.3 .6 .2 .2 1.1-.6-.1-.2M166.1 147.4l-1.3 .7 .2 .3 1.1-.7-.2-.2M166.1 142h.1M166.4 142.1h.1M166.5 141.4l-1.1 .7v.2l-.2-.1 .2-.1M166.6 141.5h-.1"/>
<path d="M166.6 142.2h.1M166.7 141.3l-1.1 .7v.3l-.2-.2 1.2-.7M166.8 141.4l-.1 .1M166.9 142.3h.1M167 141.3l-1.1 .7 .2 .2v-.2l1.1-.7M167 141.3l-1.2 .7v.3l-.2-.3 1.2-.6M167 141.3l.1 .1M167 141.4h.1M167.2 142.5h.1M167.2 141.4h.1M167.3 141.4l-.1-.1-1.1 .7 .1 .3 .1-.3 1.2-.6M167.3 147.5l.1 .1"/>
<path d="M167.4 147.5h.1M167.4 142.7h.1M167.5 141.5h.1M167.5 141.4l-1.1 .7 .1 .2 1.3-.8M167.5 141.4l.1 .2M167.6 147.6l-.1-.2 .2 .3M167.6 147.6h.1M167.7 142.9l.1 .1M167.7 141.6h.1M167.8 147.6v.1v-.3l.1 .3M167.9 143.2l.1 .1M168 147.6h-.1"/>
<path d="M168 141.7h.1M168 141.6l-1.3 .8v-.2l1.1-.7 .1 .2M168.1 147.6l-.1 .1v-.3l.2 .3M168.2 143.5v.1M168.2 147.4l.1 .2-.1 .1zM168.2 147.1l-2.1 1.2M168.2 147.5l-.1 .1M168.3 141.7l-1.3 .9-.1-.3 1.2-.6 .1 .1M168.3 141.9h.1M168.4 143.8v.1M168.4 147.5h-.1M168.5 142.1h.1"/>
<path d="M168.6 144.1v.1M168.6 147.3l-.1 .1M168.6 142l-1.4 .8v-.3l1.1-.7 .1 .3M168.7 142.3l-1.2 .6v-.1l1.1-.7 .1 .2h.2l-1.4 .6M168.7 144.5l.1 .1M168.7 147.2h.1M168.8 142.3l.1 .1M168.9 144.8v.1M168.9 147h-.1M168.9 142.6l-1.1 .6v-.2l1.1-.7v.3l.2-.1-1.3 .7M169 145.2v.1M169 146.7l-.1 .1"/>
<path d="M169 145.5v.1M169 146.5h.1M169 142.6l.1 .1M169.1 145.8v.1M169.1 146.2h.1M169.1 142.8l-1.1 .7v-.2l1.2-.7-.1 .2h.3l-1.4 .7M169.3 142.9v.1M169.4 142.9l.1 .3-1.3 .6M169.4 142.9l-1.2 .9 1.2-.7M169.5 143.2v.1M169.5 143.4l-1.2 .7 1.3-.8-.1 .1 .2 .1-1.4 .6M169.7 143.5v.1"/>
<path d="M169.7 146.7l-.1 .1M169.7 143.8l-1.2 .7 .1-.2 1.2-.7-.1 .2 .2 .1-1.1 .6h-.3M169.7 146.8l-1.2 .7-.2-.2 .1 .3 1.1-.7M169.8 143.9l.1 .1M169.8 146.6h.1M169.9 144.1l-1.2 .6 .1-.1 1.2-.7-.1 .2 .1 .1-1.1 .7-.2-.2M169.9 146.5l.1 .1-1.2 .6-.1-.2 .2 .1 1.1-.6M169.9 146.7l-1.2 .6-.2-.1 .1 .2 1.2-.7M170 144.4l-1.2 .6 1.2-.7v.1l.1 .1-1.1 .7-.2-.2M170 144.2v.1M170 146.4h-.1M170.1 144.6v.1"/>
<path d="M170.1 146.1l-.1 .1M170.1 146.2l-1.2 .7-.1-.1 .1 .3 1.1-.8M170.1 145l.1 .2-1.1 .7-.2-.2 1.3-.7M170.1 144.6l-1.2 .8 .1 .2 1.2-.7-.2-.2M170.1 144.9v.1M170.1 145.9h.1M170.2 145.3h.1M170.2 145.6v.1M170.2 145.3l-1.3 .7 .2 .2 1.1-.6-.1-.2M170.2 146l-1.2 .7-.1-.1 .1 .2 1.1-.7h-.1M170.2 145.6l-1.3 .7 .1 .3 1.2-.7-.1-.2M229.3 153.9v49.1"/>
<path d="M105.4 164.4h187.5M165.8 174.9h127.1M148.5 197.7v10.4M229.3 192.5h63.6M239.8 192.5v10.5M277.3 192.5v10.5M105.4 203v-49.1h187.5v49.1"/>
<circle cx="79.4" cy="86.1" r="6.4"/>
<circle cx="86.7" cy="121.2" r="6.4"/>
</g>
<g fill="#000">
<path d="M112.4 62.8l.1 .1zM114.2 61.1l.1 .1zM117.5 66.5v.1zM164.6 93l.1 .1zM166.5 91.3l.1 .1zM169.4 96.8l.1 .1zM169.7 96.6l.1 .1zM112.4 112.9l.1 .1zM114.2 111.2l.1 .1zM117.5 116.5v.1zM164.6 143l.1 .1zM166.5 141.3l.1 .1z"/>
<path d="M169.4 146.8l.1 .1zM169.7 146.7h.1z"/>
</g>
<path d="M115.6 80.8l3.7 .1-3.5 1.1zM104.7 116.2l3.6-.3-3.4 1.5z" fill="#000" stroke="#000" stroke-width=".21"/>
<g font-size="7.3">
<text x="77.7" y="88.7">1</text>
<text x="84.9" y="123.8">4</text>
<text x="166.8" y="185.8">Logger thread inserts</text>
</g>
<g font-size="5.1">
<text x="119" y="10.7">Parts List</text>
<text x="34.1" y="18">Qty</text>
<text x="17.5" y="18.4">Item</text>
<text x="78.3" y="18.4">Part Number</text>
<text x="183.4" y="18.4">Material</text>
<text x="21.3" y="25.7">1</text>
<text x="36.9" y="25.7">1</text>
<text x="47.1" y="25.8">Logger bottom enclosure</text>
<text x="141.6" y="25.8">Acetal Resin, White</text>
<text x="21.1" y="33.6">4</text>
<text x="36.8" y="33.6">4</text>
<text x="47.4" y="33.7">Thread Insert M3 L=6mm x D=5mm</text>
<text x="141.2" y="33.7">Brass</text>
<text x="166.8" y="162.8">apolisskyi</text>
<text x="202.8" y="162.8">20.08.2023</text>
<text x="281.5" y="201.5">1/1</text>
</g>
<g font-size="2.6">
<text x="106.4" y="156.9">Dept.</text>
<text x="131.3" y="156.9">Technical reference</text>
<text x="166.8" y="156.9">Created by</text>
<text x="230.4" y="156.9">Approved by</text>
<text x="166.8" y="167.3">Document type</text>
<text x="230.4" y="167.3">Document status</text>
<text x="166.8" y="177.7">Title</text>
<text x="230.4" y="177.7">DWG No.</text>
<text x="230.4" y="195.4">Rev.</text>
<text x="240.8" y="195.4">Date of issue</text>
<text x="278.3" y="195.4">Sheet</text>
</g>
</svg>
